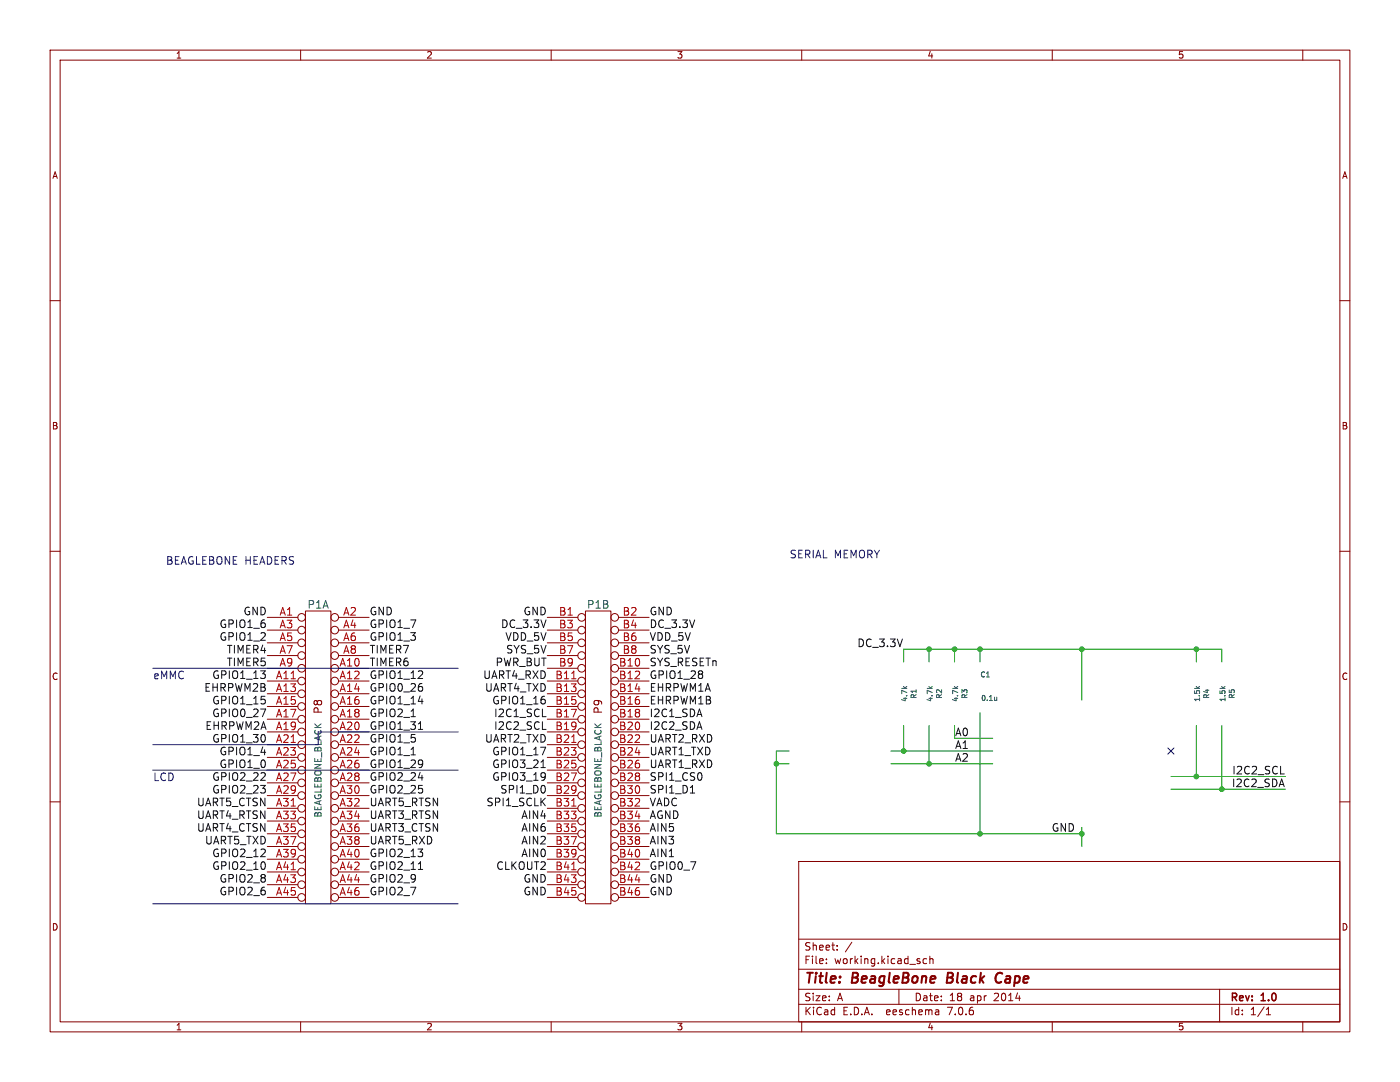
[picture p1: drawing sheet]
<svg xmlns="http://www.w3.org/2000/svg" width="279mm" height="216mm" viewBox="0 0 279 216" stroke-linecap="round" stroke-linejoin="round" font-family="sans-serif">
<g fill="none" stroke="#840000" stroke-width=".2">
<path d="M10 10h259.4v195.9h-259.4zM12 12h255.4v191.9h-255.4zM60 10v2M110 10v2M160 10v2M210 10v2M260 10v2M10 60h2M267.4 60h2M10 110h2M267.4 110h2M53.3 123.2h6.1"/>
<path d="M53.3 133.4h6.1M53.3 135.9h6.1M53.3 138.4h6.1M53.3 125.7h6.1M53.3 128.3h6.1M53.3 130.8h6.1M61 121.9h5v58.4h-5zM67.6 123.2h6.1M67.6 133.4h6.1M67.6 135.9h6.1M67.6 138.4h6.1M67.6 125.7h6.1"/>
<path d="M67.6 128.3h6.1M67.6 130.8h6.1M109.2 123.2h6.1M109.2 133.4h6.1M109.2 135.9h6.1M109.2 138.4h6.1M109.2 125.7h6.1M109.2 128.3h6.1M109.2 130.8h6.1M116.8 121.9h5.1v58.4h-5.1zM123.4 123.2h6.1M123.4 133.4h6.1"/>
<path d="M123.4 135.9h6.1M123.4 138.4h6.1M123.4 125.7h6.1M123.4 128.3h6.1M123.4 130.8h6.1M10 160h2M53.3 141h6.1M53.3 143.5h6.1M53.3 146.1h6.1M53.3 148.6h6.1M53.3 151.1h6.1M53.3 153.7h6.1"/>
<path d="M53.3 156.2h6.1M53.3 158.8h6.1M67.6 141h6.1M67.6 143.5h6.1M67.6 146.1h6.1M67.6 148.6h6.1M67.6 151.1h6.1M67.6 153.7h6.1M67.6 156.2h6.1M67.6 158.8h6.1M109.2 141h6.1M109.2 143.5h6.1"/>
<path d="M109.2 146.1h6.1M109.2 148.6h6.1M109.2 151.1h6.1M109.2 153.7h6.1M109.2 156.2h6.1M109.2 158.8h6.1M123.4 141h6.1M123.4 143.5h6.1M123.4 146.1h6.1M123.4 148.6h6.1M123.4 151.1h6.1M123.4 153.7h6.1"/>
<path d="M123.4 156.2h6.1M123.4 158.8h6.1M267.4 160h2M53.3 161.3h6.1M53.3 163.8h6.1M53.3 166.4h6.1M53.3 168.9h6.1M53.3 171.5h6.1M53.3 174h6.1M53.3 176.5h6.1M53.3 179.1h6.1M67.6 161.3h6.1"/>
<path d="M67.6 163.8h6.1M67.6 166.4h6.1M67.6 168.9h6.1M67.6 171.5h6.1M67.6 174h6.1M67.6 176.5h6.1M67.6 179.1h6.1M109.2 161.3h6.1M109.2 163.8h6.1M109.2 166.4h6.1M109.2 168.9h6.1M109.2 171.5h6.1"/>
<path d="M109.2 174h6.1M109.2 176.5h6.1M109.2 179.1h6.1M123.4 161.3h6.1M123.4 163.8h6.1M123.4 166.4h6.1M123.4 168.9h6.1M123.4 171.5h6.1M123.4 174h6.1M123.4 176.5h6.1M123.4 179.1h6.1M159.4 171.9h108v32h-108z"/>
<path d="M159.4 197.4h108M159.4 193.4h108M159.4 187.4h108M164.9 192.1v.2M164.9 191.4v.1M167.1 189.4v.2M167.1 188.7v.1M170 188l-1.3 1.9M179.4 197.4v3M184.9 191.4l-.4-.1-.3 .3 .2 .6h.5M185.6 191.4l.2-.1 .3 .1 .1 .9M185.6 190.8v1.5"/>
<path d="M243.4 197.4v6.5M60 203.9v2M110 203.9v2M159.4 200.4h108M160 203.9v2M187.3 201.6l.1 .9M187.4 202.4l-.2 .1M187.4 201.8l-.2 .1M210 203.9v2M252.7 202.5h.9M252.7 201.4l.4-.4v1.5M260 203.9v2"/>
<circle cx="60.2" cy="130.8" r=".76"/>
<circle cx="60.2" cy="135.9" r=".76"/>
<circle cx="60.2" cy="125.7" r=".76"/>
<circle cx="60.2" cy="138.4" r=".76"/>
<circle cx="60.2" cy="133.3" r=".76"/>
<circle cx="60.2" cy="128.3" r=".76"/>
<circle cx="60.2" cy="123.2" r=".76"/>
<circle cx="66.8" cy="130.8" r=".76"/>
<circle cx="66.8" cy="123.2" r=".76"/>
<circle cx="66.8" cy="133.3" r=".76"/>
<circle cx="66.8" cy="138.4" r=".76"/>
<circle cx="66.8" cy="135.9" r=".76"/>
<circle cx="66.8" cy="125.7" r=".76"/>
<circle cx="66.8" cy="128.3" r=".76"/>
<circle cx="116.1" cy="130.8" r=".76"/>
<circle cx="116.1" cy="133.3" r=".76"/>
<circle cx="116.1" cy="128.3" r=".76"/>
<circle cx="116.1" cy="135.9" r=".76"/>
<circle cx="116.1" cy="125.7" r=".76"/>
<circle cx="116.1" cy="123.2" r=".76"/>
<circle cx="116.1" cy="138.4" r=".76"/>
<circle cx="122.7" cy="133.3" r=".76"/>
<circle cx="122.7" cy="130.8" r=".76"/>
<circle cx="122.7" cy="135.9" r=".76"/>
<circle cx="122.7" cy="128.3" r=".76"/>
<circle cx="122.7" cy="123.2" r=".76"/>
<circle cx="122.7" cy="125.7" r=".76"/>
<circle cx="122.7" cy="138.4" r=".76"/>
<circle cx="60.2" cy="151.1" r=".76"/>
<circle cx="60.2" cy="141" r=".76"/>
<circle cx="60.2" cy="146" r=".76"/>
<circle cx="60.2" cy="156.2" r=".76"/>
<circle cx="60.2" cy="158.7" r=".76"/>
<circle cx="60.2" cy="143.5" r=".76"/>
<circle cx="60.2" cy="153.7" r=".76"/>
<circle cx="60.2" cy="148.6" r=".76"/>
<circle cx="66.8" cy="146" r=".76"/>
<circle cx="66.8" cy="151.1" r=".76"/>
<circle cx="66.8" cy="156.2" r=".76"/>
<circle cx="66.8" cy="141" r=".76"/>
<circle cx="66.8" cy="153.7" r=".76"/>
<circle cx="66.8" cy="143.5" r=".76"/>
<circle cx="66.8" cy="148.6" r=".76"/>
<circle cx="66.8" cy="158.7" r=".76"/>
<circle cx="116.1" cy="151.1" r=".76"/>
<circle cx="116.1" cy="141" r=".76"/>
<circle cx="116.1" cy="146" r=".76"/>
<circle cx="116.1" cy="156.2" r=".76"/>
<circle cx="116.1" cy="158.7" r=".76"/>
<circle cx="116.1" cy="143.5" r=".76"/>
<circle cx="116.1" cy="148.6" r=".76"/>
<circle cx="116.1" cy="153.7" r=".76"/>
<circle cx="122.7" cy="156.2" r=".76"/>
<circle cx="122.7" cy="141" r=".76"/>
<circle cx="122.7" cy="148.6" r=".76"/>
<circle cx="122.7" cy="153.7" r=".76"/>
<circle cx="122.7" cy="146" r=".76"/>
<circle cx="122.7" cy="151.1" r=".76"/>
<circle cx="122.7" cy="143.5" r=".76"/>
<circle cx="122.7" cy="158.7" r=".76"/>
<circle cx="60.2" cy="179.1" r=".76"/>
<circle cx="60.2" cy="171.4" r=".76"/>
<circle cx="60.2" cy="166.4" r=".76"/>
<circle cx="60.2" cy="176.5" r=".76"/>
<circle cx="60.2" cy="174" r=".76"/>
<circle cx="60.2" cy="168.9" r=".76"/>
<circle cx="60.2" cy="161.3" r=".76"/>
<circle cx="60.2" cy="163.8" r=".76"/>
<circle cx="66.8" cy="161.3" r=".76"/>
<circle cx="66.8" cy="174" r=".76"/>
<circle cx="66.8" cy="166.4" r=".76"/>
<circle cx="66.8" cy="179.1" r=".76"/>
<circle cx="66.8" cy="163.8" r=".76"/>
<circle cx="66.8" cy="168.9" r=".76"/>
<circle cx="66.8" cy="176.5" r=".76"/>
<circle cx="66.8" cy="171.4" r=".76"/>
<circle cx="116.1" cy="174" r=".76"/>
<circle cx="116.1" cy="179.1" r=".76"/>
<circle cx="116.1" cy="161.3" r=".76"/>
<circle cx="116.1" cy="163.8" r=".76"/>
<circle cx="116.1" cy="171.4" r=".76"/>
<circle cx="116.1" cy="168.9" r=".76"/>
<circle cx="116.1" cy="166.4" r=".76"/>
<circle cx="116.1" cy="176.5" r=".76"/>
<circle cx="122.7" cy="179.1" r=".76"/>
<circle cx="122.7" cy="168.9" r=".76"/>
<circle cx="122.7" cy="161.3" r=".76"/>
<circle cx="122.7" cy="171.4" r=".76"/>
<circle cx="122.7" cy="174" r=".76"/>
<circle cx="122.7" cy="176.5" r=".76"/>
<circle cx="122.7" cy="163.8" r=".76"/>
<circle cx="122.7" cy="166.4" r=".76"/>
</g>
<path d="M189.2 194.1l-.3 2h.8M199.7 194.1a1.07 1.07 0 0 0-1 .8 1.07 1.07 0 0 0 .5 1.2l.5-.1" fill="none" stroke="#840000" stroke-width=".4"/>
<path d="M114.1 135.4h.9M114.1 148.1h.9M114.1 160.8h.9M114.1 173.5h.9" fill="none" stroke="#a90000" stroke-width=".2"/>
<g fill="none" stroke="#0f0f0f" stroke-width=".2">
<path d="M83.4 135.4h1M83.5 140h.9M84.3 134v.5M84.3 137.1v.7M140.2 134v.4M140.2 134.7v.5M52 141.5h1l-.6 1.5M82 143h.9M82 150.6h.9M83.5 155.2h.9M83.5 145.5h.9M84.3 157.4v.7"/>
<path d="M84.3 151.8v1M84.4 152.3l-.1 .1M108 153.2h.8M108.9 149.1l-.7 1.5M137.8 158.2h.8M83.5 173.5h.9"/>
</g>
<path d="M30.5 133.4h60.9M30.5 153.7h60.9M30.5 148.6h33M63.5 146.1h27.9M30.5 180.3h60.9" fill="none" stroke="#0000c2" stroke-width=".2"/>
<g fill="none" stroke="#009600" stroke-width=".2">
<path d="M180.3 132.1v-2.6h63.5v2.6M185.4 129.5v2.6M190.5 129.5v2.6M195.6 129.5v2.6M215.9 129.5v10.2M238.8 129.5v2.6M154.9 152.4h2.6M157.5 149.9h-2.6v16.5h61M177.8 152.4h20.3M177.8 149.9h20.3M180.3 144.8v5.1M185.4 144.8v7.6"/>
<path d="M190.5 147.3h7.6M195.6 142.2v24.2M233.7 154.9h22.8M233.7 157.5h22.8M238.8 144.8v10.1M243.8 144.8v12.7M215.9 165.1v3.8"/>
</g>
<path d="M233.1 149.3l1.2 1.2M234.3 149.3l-1.2 1.2" fill="none" stroke="#000084" stroke-width=".2"/>
<path d="M180.3 137l.4 .4M181 137l-.4 .3M185.4 137l.4 .4M186.1 137l-.4 .3M190.5 137l.3 .4M191.1 137l-.3 .3M198.9 139.1v.7M198.9 139.7l-.1 .1M238.7 137l.4 .4M239.4 137l-.4 .3M243.8 137l.4 .4M244.5 137l-.4 .3" fill="none" stroke="#006464" stroke-width=".2"/>
<g fill="#009600" stroke="#009600" stroke-width=".2">
<circle cx="215.9" cy="129.5" r=".46"/>
<circle cx="238.8" cy="129.5" r=".46"/>
<circle cx="195.6" cy="166.4" r=".46"/>
<circle cx="215.9" cy="166.4" r=".46"/>
<circle cx="238.8" cy="154.9" r=".46"/>
<circle cx="195.6" cy="129.5" r=".46"/>
<circle cx="185.4" cy="152.4" r=".46"/>
<circle cx="243.8" cy="157.5" r=".46"/>
<circle cx="190.5" cy="129.5" r=".46"/>
<circle cx="180.3" cy="149.9" r=".46"/>
<circle cx="154.9" cy="152.4" r=".46"/>
<circle cx="185.4" cy="129.5" r=".46"/>
</g>
<g font-size="2.8" fill="#840000">
<text x="160.4" y="196.8">Title:</text>
<text x="170.1" y="196.8">BeagleBone</text>
<text x="189.8" y="196.8">Black</text>
<text x="200.3" y="196.8">Cape</text>
</g>
<g font-size="2.1" fill="#0000c2">
<text x="33" y="112.8">BEAGLEBONE HEADERS</text>
<text x="157.5" y="111.5">SERIAL MEMORY</text>
<text x="30.5" y="135.6">eMMC</text>
<text x="30.5" y="156">LCD</text>
</g>
<g font-size="2.1" fill="#0f0f0f">
<text x="43.8" y="125.4">GPIO1_6</text>
<text x="48.5" y="122.9">GND</text>
<text x="73.7" y="122.9">GND</text>
<text x="73.7" y="125.4">GPIO1_7</text>
<text x="99.9" y="125.4">DC_3.3V</text>
<text x="104.4" y="122.9">GND</text>
<text x="129.5" y="125.4">DC_3.3V</text>
<text x="129.5" y="122.9">GND</text>
<text x="43.8" y="128">GPIO1_2</text>
<text x="45.2" y="130.5">TIMER4</text>
<text x="73.7" y="128">GPIO1_3</text>
<text x="73.7" y="130.5">TIMER7</text>
<text x="100.8" y="128">VDD_5V</text>
<text x="100.9" y="130.5">SYS_5V</text>
<text x="129.5" y="130.5">SYS_5V</text>
<text x="129.5" y="128">VDD_5V</text>
<text x="171" y="129.2">DC_3.3V</text>
<text x="42.3" y="135.6">GPIO1_13</text>
<text x="45.2" y="133">TIMER5</text>
<text x="73.7" y="135.6">GPIO1_12</text>
<text x="73.7" y="133">TIMER6</text>
<text x="96.4" y="135.6">UART4_RXD</text>
<text x="98.8" y="133">PWR_BUT</text>
<text x="129.5" y="133">SYS_RESETn</text>
<text x="129.5" y="135.6">GPIO1_28</text>
<text x="40.7" y="138.1">EHRPWM2B</text>
<text x="42.3" y="140.7">GPIO1_15</text>
<text x="42.3" y="143.2">GPIO0_27</text>
<text x="73.7" y="138.1">GPIO0_26</text>
<text x="73.7" y="143.2">GPIO2_1</text>
<text x="73.7" y="140.7">GPIO1_14</text>
<text x="96.7" y="138.1">UART4_TXD</text>
<text x="98.2" y="140.7">GPIO1_16</text>
<text x="98.5" y="143.2">I2C1_SCL</text>
<text x="129.5" y="138.1">EHRPWM1A</text>
<text x="129.5" y="140.7">EHRPWM1B</text>
<text x="129.5" y="143.2">I2C1_SDA</text>
<text x="40.9" y="145.7">EHRPWM2A</text>
<text x="42.3" y="148.3">GPIO1_30</text>
<text x="73.7" y="145.7">GPIO1_31</text>
<text x="73.7" y="148.3">GPIO1_5</text>
<text x="96.7" y="148.3">UART2_TXD</text>
<text x="98.5" y="145.7">I2C2_SCL</text>
<text x="129.5" y="148.3">UART2_RXD</text>
<text x="129.5" y="145.7">I2C2_SDA</text>
<text x="190.5" y="149.5">A1</text>
<text x="42.3" y="155.9">GPIO2_22</text>
<text x="43.8" y="153.4">GPIO1_0</text>
<text x="43.8" y="150.8">GPIO1_4</text>
<text x="73.7" y="153.4">GPIO1_29</text>
<text x="73.7" y="155.9">GPIO2_24</text>
<text x="73.7" y="150.8">GPIO1_1</text>
<text x="98.2" y="153.4">GPIO3_21</text>
<text x="98.2" y="155.9">GPIO3_19</text>
<text x="98.2" y="150.8">GPIO1_17</text>
<text x="129.5" y="153.4">UART1_RXD</text>
<text x="129.5" y="150.8">UART1_TXD</text>
<text x="129.5" y="155.9">SPI1_CS0</text>
<text x="190.5" y="152.1">A2</text>
<text x="245.9" y="154.6">I2C2_SCL</text>
<text x="39.3" y="161">UART5_CTSN</text>
<text x="42.3" y="158.4">GPIO2_23</text>
<text x="73.7" y="158.4">GPIO2_25</text>
<text x="73.7" y="161">UART5_RTSN</text>
<text x="97" y="161">SPI1_SCLK</text>
<text x="99.8" y="158.4">SPI1_D0</text>
<text x="129.5" y="161">VADC</text>
<text x="129.5" y="158.4">SPI1_D1</text>
<text x="245.8" y="157.2">I2C2_SDA</text>
<text x="39.3" y="166.1">UART4_CTSN</text>
<text x="39.3" y="163.5">UART4_RTSN</text>
<text x="73.7" y="166.1">UART3_CTSN</text>
<text x="73.7" y="163.5">UART3_RTSN</text>
<text x="104" y="163.5">AIN4</text>
<text x="104" y="166.1">AIN6</text>
<text x="129.5" y="166.1">AIN5</text>
<text x="129.5" y="163.5">AGND</text>
<text x="209.8" y="166.1">GND</text>
<text x="40.9" y="168.6">UART5_TXD</text>
<text x="42.3" y="173.7">GPIO2_10</text>
<text x="42.3" y="171.1">GPIO2_12</text>
<text x="73.7" y="171.1">GPIO2_13</text>
<text x="73.7" y="168.6">UART5_RXD</text>
<text x="73.7" y="173.7">GPIO2_11</text>
<text x="99" y="173.7">CLKOUT2</text>
<text x="104" y="171.1">AIN0</text>
<text x="104" y="168.6">AIN2</text>
<text x="129.5" y="168.6">AIN3</text>
<text x="129.5" y="173.7">GPIO0_7</text>
<text x="129.5" y="171.1">AIN1</text>
<text x="43.8" y="176.2">GPIO2_8</text>
<text x="43.8" y="178.8">GPIO2_6</text>
<text x="73.7" y="176.2">GPIO2_9</text>
<text x="73.7" y="178.8">GPIO2_7</text>
<text x="104.4" y="176.2">GND</text>
<text x="104.4" y="178.8">GND</text>
<text x="129.5" y="176.2">GND</text>
<text x="129.5" y="178.8">GND</text>
</g>
<g font-size="2.1" fill="#a90000">
<text x="55.7" y="122.9">A1</text>
<text x="55.7" y="125.5">A3</text>
<text x="68.4" y="122.9">A2</text>
<text x="68.4" y="125.5">A4</text>
<text x="111.5" y="122.9">B1</text>
<text x="111.5" y="125.5">B3</text>
<text x="124.2" y="122.9">B2</text>
<text x="124.2" y="125.5">B4</text>
<text x="55.7" y="128">A5</text>
<text x="55.7" y="130.6">A7</text>
<text x="68.4" y="128">A6</text>
<text x="68.4" y="130.6">A8</text>
<text x="111.5" y="128">B5</text>
<text x="111.5" y="130.6">B7</text>
<text x="124.2" y="128">B6</text>
<text x="124.2" y="130.6">B8</text>
<text x="55" y="135.6">A11</text>
<text x="55.7" y="133.1">A9</text>
<text x="67.7" y="133.1">A10</text>
<text x="67.7" y="135.6">A12</text>
<text x="110.7" y="135.6">B11</text>
<text x="111.5" y="133.1">B9</text>
<text x="123.4" y="133.1">B10</text>
<text x="123.4" y="135.6">B12</text>
<text x="55" y="138.2">A13</text>
<text x="55" y="140.7">A15</text>
<text x="55" y="143.3">A17</text>
<text x="67.7" y="138.2">A14</text>
<text x="67.7" y="140.7">A16</text>
<text x="67.7" y="143.3">A18</text>
<text x="110.7" y="138.2">B13</text>
<text x="110.7" y="140.7">B15</text>
<text x="110.7" y="143.3">B17</text>
<text x="123.4" y="138.2">B14</text>
<text x="123.4" y="140.7">B16</text>
<text x="123.4" y="143.3">B18</text>
<text x="55" y="145.8">A19</text>
<text x="55" y="148.3">A21</text>
<text x="67.7" y="145.8">A20</text>
<text x="67.7" y="148.3">A22</text>
<text x="110.7" y="145.8">B19</text>
<text x="110.7" y="148.3">B21</text>
<text x="123.4" y="145.8">B20</text>
<text x="123.4" y="148.3">B22</text>
<text x="55" y="150.9">A23</text>
<text x="55" y="153.4">A25</text>
<text x="55" y="156">A27</text>
<text x="67.7" y="150.9">A24</text>
<text x="67.7" y="153.4">A26</text>
<text x="67.7" y="156">A28</text>
<text x="110.7" y="150.9">B23</text>
<text x="110.7" y="153.4">B25</text>
<text x="110.7" y="156">B27</text>
<text x="123.4" y="150.9">B24</text>
<text x="123.4" y="153.4">B26</text>
<text x="123.4" y="156">B28</text>
<text x="55" y="158.5">A29</text>
<text x="55" y="161">A31</text>
<text x="67.7" y="158.5">A30</text>
<text x="67.7" y="161">A32</text>
<text x="110.7" y="158.5">B29</text>
<text x="110.7" y="161">B31</text>
<text x="123.4" y="158.5">B30</text>
<text x="123.4" y="161">B32</text>
<text x="55" y="163.6">A33</text>
<text x="55" y="166.1">A35</text>
<text x="67.7" y="163.6">A34</text>
<text x="67.7" y="166.1">A36</text>
<text x="110.7" y="163.6">B33</text>
<text x="110.7" y="166.1">B35</text>
<text x="123.4" y="163.6">B34</text>
<text x="123.4" y="166.1">B36</text>
<text x="55" y="168.7">A37</text>
<text x="55" y="171.2">A39</text>
<text x="55" y="173.7">A41</text>
<text x="67.7" y="168.7">A38</text>
<text x="67.7" y="171.2">A40</text>
<text x="67.7" y="173.7">A42</text>
<text x="110.7" y="168.7">B37</text>
<text x="110.7" y="171.2">B39</text>
<text x="110.7" y="173.7">B41</text>
<text x="123.4" y="168.7">B38</text>
<text x="123.4" y="171.2">B40</text>
<text x="123.4" y="173.7">B42</text>
<text x="55" y="176.3">A43</text>
<text x="55" y="178.8">A45</text>
<text x="67.7" y="176.3">A44</text>
<text x="67.7" y="178.8">A46</text>
<text x="110.7" y="176.3">B43</text>
<text x="110.7" y="178.8">B45</text>
<text x="123.4" y="176.3">B44</text>
<text x="123.4" y="178.8">B46</text>
</g>
<g font-size="2.1" fill="#006464">
<text x="61.3" y="121.6">P1A</text>
<text x="117.1" y="121.6">P1B</text>
</g>
<g font-size="2.1" fill="#840000">
<text x="64.5" y="142.6" transform="rotate(-90 64.5 142.6)">P8</text>
<text x="120.4" y="142.6" transform="rotate(-90 120.4 142.6)">P9</text>
<text x="160.4" y="189.9">Sheet:</text>
<text x="160.4" y="192.6">File:</text>
<text x="166.5" y="192.6">working.kicad_sch</text>
<text x="160.4" y="202.8">KiCad</text>
<text x="160.4" y="200">Size:</text>
<text x="167.1" y="200">A</text>
<text x="168.1" y="202.8">E.D.A.</text>
<text x="177" y="202.8">eeschema</text>
<text x="182.4" y="200">Date:</text>
<text x="189.4" y="202.8">7.0.6</text>
<text x="189.4" y="200">18</text>
<text x="193.6" y="200">apr</text>
<text x="198.5" y="200">2014</text>
<text x="245.4" y="200.2">Rev:</text>
<text x="245.4" y="202.8">Id:</text>
<text x="249.5" y="202.8">1/1</text>
<text x="251.8" y="200.2">1.0</text>
</g>
<text font-size="2.1" fill="#009600" x="190.5" y="147">A0</text>
<g font-size="1.8" fill="#840000">
<text x="35" y="11.9">1</text>
<text x="85" y="11.9">2</text>
<text x="135" y="11.9">3</text>
<text x="185" y="11.9">4</text>
<text x="235" y="11.9">5</text>
<text x="10.3" y="35.9">A</text>
<text x="267.7" y="35.9">A</text>
<text x="10.3" y="85.9">B</text>
<text x="267.7" y="85.9">B</text>
<text x="10.3" y="135.9">C</text>
<text x="267.7" y="135.9">C</text>
<text x="10.3" y="185.9">D</text>
<text x="267.7" y="185.9">D</text>
<text x="35" y="205.8">1</text>
<text x="85" y="205.8">2</text>
<text x="135" y="205.8">3</text>
<text x="185" y="205.8">4</text>
<text x="235" y="205.8">5</text>
</g>
<text font-size="1.8" fill="#0000c2" x="64.4" y="163.2" transform="rotate(-90 64.4 163.2)">BEAGLEBONE_BLACK</text>
<text font-size="1.8" fill="#006464" x="120.2" y="163.2" transform="rotate(-90 120.2 163.2)">BEAGLEBONE_BLACK</text>
<g font-size="1.4" fill="#006464">
<text x="195.5" y="135.4">C1</text>
<text x="181.3" y="140.2" transform="rotate(-90 181.3 140.2)">4.7k</text>
<text x="183.1" y="139.5" transform="rotate(-90 183.1 139.5)">R1</text>
<text x="186.3" y="140.2" transform="rotate(-90 186.3 140.2)">4.7k</text>
<text x="188.2" y="139.5" transform="rotate(-90 188.2 139.5)">R2</text>
<text x="191.4" y="140.2" transform="rotate(-90 191.4 140.2)">4.7k</text>
<text x="193.3" y="139.5" transform="rotate(-90 193.3 139.5)">R3</text>
<text x="195.7" y="140.1">0.1u</text>
<text x="239.7" y="140.2" transform="rotate(-90 239.7 140.2)">1.5k</text>
<text x="241.5" y="139.5" transform="rotate(-90 241.5 139.5)">R4</text>
<text x="244.8" y="140.2" transform="rotate(-90 244.8 140.2)">1.5k</text>
<text x="246.6" y="139.5" transform="rotate(-90 246.6 139.5)">R5</text>
</g>
</svg>
